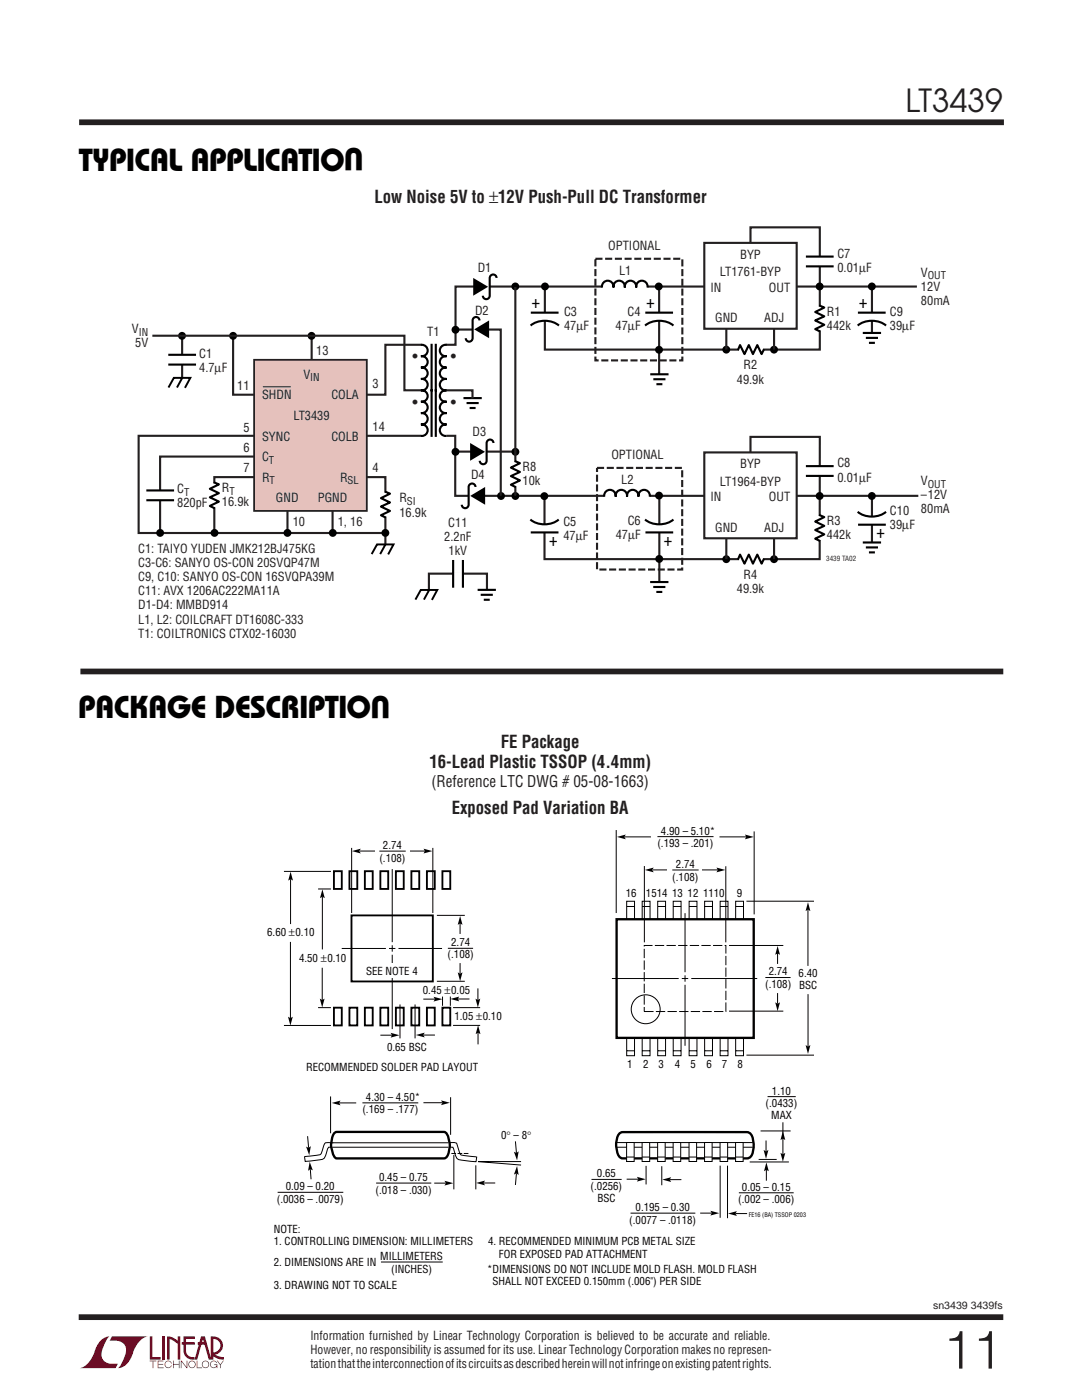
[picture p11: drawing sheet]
<svg xmlns="http://www.w3.org/2000/svg" width="216mm" height="279mm" viewBox="0 0 216 279" stroke-linecap="round" stroke-linejoin="round" font-family="sans-serif">
<path d="M15.8 24.4h184.5M15.7 262.9h184.5" fill="none" stroke="#231f20" stroke-width="1.1" stroke-linecap="butt"/>
<g fill="#900126">
<path d="M29.9 266.7h.5v4.1h1.7v.5h-2.2z"/>
<path d="M20.4 267.3l.4-.3 1.1-.3a5.2 5.2 0 0 0-1.6 4.2 2.65 2.65 0 0 0 3.2 1.3l-.4 .8h-7.2a5 5 0 0 0 3.2-3.8l.3-.8z"/>
<path d="M22.3 266.7h7.2a5 5 0 0 0-3.2 3.9 3.3 3.3 0 0 1-2.8 2.4 5.2 5.2 0 0 0 1.6-4.2 2.65 2.65 0 0 0-3.2-1.2z"/>
<path d="M32.4 266.7h.5v4.6h-.5z"/>
<path d="M33.3 266.7l1.1 .2 1.1 .7v-.9h.5v4.6h-.5v-3.1l-1.6-1v4.1h-.6z"/>
<path d="M29.9 271.6h1.3v.1h-.6v1.3h-.1v-1.3h-.6z"/>
<path d="M31.5 271.6h1.1v.1h-1v.5h1v.1h-1v.6h1.1v.1h-1.2z"/>
<path d="M34.5 271.6h.2v.6h1v-.6h.1v1.4h-.1v-.7h-1v.7h-.2z"/>
<path d="M36.1 271.6h.1l1 1.2v-1.2h.2v1.4h-.2l-1-1.3v1.3h-.1z"/>
<path d="M39.3 271.6h.1v1.3h.9v.1h-1z"/>
<path d="M43.3 271.6h.1l.6 .7 .5-.7h.2l-.7 .8v.6h-.1v-.6z"/>
<path d="M36.6 266.7h2.3v.5h-1.8v.7h1.8v.5h-1.8v1.2a1.35 1.35 0 0 0 1.7 1.2v.5l1.3-4.6h.8l1.2 4.2v-4.2a1.88 1.88 0 0 1 2.3 1.4 1.88 1.88 0 0 1-1.4 2.3l.7 .3 1 .1v.5h-.4a3.4 3.4 0 0 1-1.9-.7v-.7a1.37 1.37 0 0 0 1.6-1.2 1.37 1.37 0 0 0-1.4-1.5v4.1h-.9l-.9-2.9h-1.3v-.5h1.2l-.2-.7-1.2 4.1a2.1 2.1 0 0 1-2.6-1.3l-.1-1.6h-.3v-.5h.3z"/>
<path d="M37.8 271.8a.74 .74 0 0 1 1.1 .1 .74 .74 0 0 1-.4 1.1 .74 .74 0 0 1-.9-.7h.1a.6 .6 0 0 0 .9 .5 .6 .6 0 0 0 .1-1 .6 .6 0 0 0-.9 .3l-.1 .2h-.1z"/>
<path d="M40.5 271.8a.74 .74 0 0 1 1.1 .1 .74 .74 0 0 1-.4 1.1 .74 .74 0 0 1-.9-.7h.1a.6 .6 0 0 0 .9 .5 .6 .6 0 0 0 .1-1 .6 .6 0 0 0-.9 .3l-.1 .2h-.1z"/>
<path d="M42.1 271.8a.73 .73 0 0 1 1.2 .2h-.1a.6 .6 0 0 0-1-.2 .6 .6 0 0 0 .1 1 .6 .6 0 0 0 .9-.4h-.5v-.1h.7v.7h-.2v-.3a.74 .74 0 0 1-1 .2 .74 .74 0 0 1-.1-1.1z"/>
<path d="M33 271.8a.73 .73 0 0 1 1.3 .3h-.2a.6 .6 0 0 0-.9-.3 .6 .6 0 0 0 0 1 .6 .6 0 0 0 .9-.3h.2a.74 .74 0 0 1-1.1 .4 .74 .74 0 0 1-.2-1.1z"/>
</g>
<path d="M16 134h184.2" fill="none" stroke="#231f20" stroke-width="1.1" stroke-linecap="butt"/>
<g fill="none" stroke="#231f20" stroke-width=".42">
<path d="M131.5 57.2v18.5M149.8 50.7v-5.3h13.8v24.4h-54.9v-12.5M183 57.2h-92.1v11.6h-2M36.3 67.1v8.3M46.5 67.2v11.6h30.4v-10h7.2M62.2 67.1v6.4M90.8 65.8h9.1v33.1M51.9 91.1h-20v15.1M84 87h-56.3v19.4h49.1M89.1 87h1.7v12h92.4M90.8 90.1h12M42.8 106.4v-11.2h34.1v13.4"/>
<path d="M57.4 101v5.3M66.4 101v5.3M85.6 117.7v-3.2h11.6v4.2"/>
</g>
<path d="M95.5 57.2h2.2M36.4 70.8v2M42.8 96.4v4.9M93.6 99h2.2M94.9 90.2h2.2" fill="none" stroke="#fff" stroke-width=".71" stroke-linecap="butt"/>
<g fill="#000">
<path d="M94.4 55.5l3 1.7-3 1.8zM93.8 99l3-1.8v3.5zM93.8 88.4l3 1.8-3 1.8z"/>
<circle cx="36.3" cy="67" r=".79"/>
<circle cx="46.5" cy="67" r=".79"/>
<circle cx="62.2" cy="67" r=".79"/>
<circle cx="90.9" cy="65.8" r=".79"/>
<circle cx="90.9" cy="90.2" r=".79"/>
<circle cx="100" cy="99" r=".79"/>
<circle cx="102.8" cy="99" r=".79"/>
<circle cx="102.8" cy="90.2" r=".79"/>
<circle cx="32" cy="106.4" r=".79"/>
<circle cx="42.8" cy="106.4" r=".79"/>
<circle cx="57.4" cy="106.4" r=".79"/>
<circle cx="66.4" cy="106.4" r=".79"/>
<circle cx="76.9" cy="106.4" r=".79"/>
</g>
<g fill="none" stroke="#000" stroke-width=".42">
<path d="M99.1 55.5a.69 .69 0 0 0-.7-.7 .69 .69 0 0 0-.7 .7v3.5a.69 .69 0 0 1-.7 .7 .69 .69 0 0 1-.7-.7M33.6 70.8h5.5M33.6 72.8h5.5M92.5 79.5h3.6M129.8 74.7h3.6M130.4 75.7h2.4M131 76.7h1.2M42.7 96.2l1 .5-1.8 .9 1.8 .8-1.8 .8 1.8 .9-1.8 .9 1 .5M93.1 80.4h2.4M93.7 81.4h1.2M94.9 97.2a.69 .69 0 0 0-.7-.7 .69 .69 0 0 0-.7 .7v3.5a.69 .69 0 0 1-.7 .7 .69 .69 0 0 1-.7-.7M98.5 88.4a.69 .69 0 0 0-.7-.7 .69 .69 0 0 0-.7 .7v3.6a.69 .69 0 0 1-.7 .6 .69 .69 0 0 1-.7-.6"/>
<path d="M95.3 117.7h3.7M95.9 118.7h2.4M96.5 119.7h1.2"/>
</g>
<path d="M94.3 79.5v2.2M131.6 74.7v2.2M97.1 117.7v2.3" fill="none" stroke="#fff" stroke-width=".97" stroke-linecap="butt"/>
<path d="M50.7 71.8h22.5v30.2h-22.5z" fill="#e5c1bc"/>
<path d="M50.7 71.8h22.5v30.2h-22.5z" fill="none" stroke="#231f20" stroke-width=".35"/>
<path d="M163.6 51.2v2M94.3 65.7h2.3M32 97.9v1.9" fill="none" stroke="#fff" stroke-width=".71" stroke-linecap="butt"/>
<g fill="#000">
<path d="M94.6 65.7l3-1.8v3.6z"/>
<circle cx="102.8" cy="57.2" r=".79"/>
<circle cx="108.7" cy="57.2" r=".79"/>
<circle cx="131.4" cy="57.2" r=".79"/>
<circle cx="163.6" cy="57.2" r=".79"/>
<circle cx="174" cy="57.2" r=".79"/>
<circle cx="131.5" cy="69.8" r=".79"/>
<circle cx="154.5" cy="69.8" r=".79"/>
</g>
<path d="M160.8 51.2h5.5M160.8 53.2h5.5M84 68.8a1.16 1.16 0 0 1 1.3 1.2 1.16 1.16 0 0 1-1.3 1.1 1.15 1.15 0 0 1 1.3 1.1 1.15 1.15 0 0 1-1.3 1.2 1.15 1.15 0 0 1 1.3 1.1 1.15 1.15 0 0 1-1.3 1.1 1.15 1.15 0 0 1 1.3 1.2 1.15 1.15 0 0 1-1.3 1.1 1.16 1.16 0 0 1 1.3 1.1 1.16 1.16 0 0 1-1.3 1.2 1.15 1.15 0 0 1 1.3 1.1 1.15 1.15 0 0 1-1.3 1.1 1.15 1.15 0 0 1 1.3 1.2 1.15 1.15 0 0 1-1.3 1.1 1.16 1.16 0 0 1 1.3 1.2 1.16 1.16 0 0 1-1.3 1.1M86.1 68.6v18.6M87 68.6v18.6M89.1 68.8a1.16 1.16 0 0 0-1.3 1.2 1.16 1.16 0 0 0 1.3 1.1 1.15 1.15 0 0 0-1.3 1.1 1.15 1.15 0 0 0 1.3 1.2 1.15 1.15 0 0 0-1.3 1.1 1.15 1.15 0 0 0 1.3 1.1 1.15 1.15 0 0 0-1.3 1.2 1.15 1.15 0 0 0 1.3 1.1 1.16 1.16 0 0 0-1.3 1.1 1.16 1.16 0 0 0 1.3 1.2 1.15 1.15 0 0 0-1.3 1.1 1.15 1.15 0 0 0 1.3 1.1 1.15 1.15 0 0 0-1.3 1.2 1.15 1.15 0 0 0 1.3 1.1 1.16 1.16 0 0 0-1.3 1.2 1.16 1.16 0 0 0 1.3 1.1M95.7 63.9a.69 .69 0 0 0-.7-.6 .69 .69 0 0 0-.7 .6v3.6a.69 .69 0 0 1-.7 .7 .69 .69 0 0 1-.7-.7M172.2 66.4h3.6M172.8 67.4h2.4M173.4 68.4h1.2M29.2 97.9h5.5M29.2 99.8h5.5" fill="none" stroke="#000" stroke-width=".42"/>
<path d="M174 57.2v10.4M30.4 67h50.3v10.9h3.3M89.1 77.9h5.2v1.7" fill="none" stroke="#231f20" stroke-width=".42"/>
<path d="M174 66.5v2.2" fill="none" stroke="#fff" stroke-width=".97" stroke-linecap="butt"/>
<path d="M52.4 77.2h5.6" fill="none" stroke="#231f20" stroke-width=".2"/>
<path d="M140.5 48.5h18.5v17.1h-18.5z" fill="#fff" stroke="#231f20" stroke-width=".42"/>
<path d="M102.8 57.3v41.6M144.9 65.7v4.1M154.5 65.7v4.1M149.8 92.5v-5.3h13.8v24.4h-55v-12.6M174 99v10.4" fill="none" stroke="#231f20" stroke-width=".42"/>
<g fill="#000">
<circle cx="144.9" cy="69.8" r=".79"/>
<circle cx="163.6" cy="99" r=".79"/>
<circle cx="174" cy="99" r=".79"/>
<circle cx="154.5" cy="111.6" r=".79"/>
</g>
<path d="M147.4 69.8h4.9M163.6 61.2v4.8M76.9 98.3v4.8M102.8 92.2v4.8M163.6 93.1v1.9M90.4 114.5h2" fill="none" stroke="#fff" stroke-width=".71" stroke-linecap="butt"/>
<path d="M152.4 69.7l-.4 1-.9-1.8-.9 1.8-.8-1.8-.8 1.8-.9-1.8-.5 1M163.4 61l1.1 .4-1.8 .9 1.8 .8-1.8 .9 1.8 .8-1.8 .9 .9 .5M76.8 98.1l1 .4-1.8 .9 1.8 .9-1.8 .8 1.8 .9-1.8 .8 1 .5M102.7 92l1 .4-1.8 .9 1.8 .9-1.8 .8 1.8 .9-1.8 .8 1 .5M160.8 93h5.5M160.8 95h5.5M90.4 111.8v5.5M92.4 111.8v5.5M172.2 108.3h3.6M172.8 109.3h2.4M173.4 110.2h1.2" fill="none" stroke="#000" stroke-width=".42"/>
<path d="M174 108.3v2.2" fill="none" stroke="#fff" stroke-width=".97" stroke-linecap="butt"/>
<path d="M140.5 90.3h18.5v17.1h-18.5z" fill="#fff" stroke="#231f20" stroke-width=".42"/>
<path d="M131.6 99v17.8M144.9 107.5v4.1M154.5 107.5v4.1" fill="none" stroke="#231f20" stroke-width=".42"/>
<g fill="#000">
<path d="M61.1 228.8l.5 .3 .4-.4-.3 1.8zM61.8 231.9l.6 1.7-.5-.3-.4 .4zM66.2 220.1l1.7-.5-.2 .5 .2 .5zM88 219.6l1.7 .5-1.7 .5 .3-.5zM88.7 235.6l1.7 .5-1.7 .5 .3-.5zM102.5 229.9l.5 .2 .5-.3-.3 1.7zM103.2 232.7l.3 1.8-.5-.3-.5 .2z"/>
<circle cx="108.6" cy="99" r=".79"/>
<circle cx="131.5" cy="98.9" r=".79"/>
<circle cx="131.5" cy="111.5" r=".79"/>
<circle cx="144.9" cy="111.6" r=".79"/>
</g>
<path d="M147.4 111.6h4.9M163.6 103v4.8" fill="none" stroke="#fff" stroke-width=".71" stroke-linecap="butt"/>
<g fill="none" stroke="#000" stroke-width=".42">
<path d="M120.1 57.4a1.16 1.16 0 0 1 1.2-1.4 1.16 1.16 0 0 1 1.1 1.4 1.15 1.15 0 0 1 1.1-1.4 1.15 1.15 0 0 1 1.2 1.4 1.15 1.15 0 0 1 1.1-1.4 1.15 1.15 0 0 1 1.1 1.4 1.16 1.16 0 0 1 1.2-1.4 1.16 1.16 0 0 1 1.1 1.4M105.9 65a4.7 4.7 0 0 1 5.6 0M105.9 62.4h5.6M128.7 65a4.7 4.7 0 0 1 5.7 0M128.8 62.4h5.5M171.1 65a4.7 4.7 0 0 1 5.7 0M171.2 62.4h5.5M120.6 99.1a1.16 1.16 0 0 1 1.1-1.3 1.16 1.16 0 0 1 1.1 1.3 1.15 1.15 0 0 1 1.2-1.3 1.15 1.15 0 0 1 1.1 1.3 1.15 1.15 0 0 1 1.1-1.3 1.15 1.15 0 0 1 1.2 1.3 1.16 1.16 0 0 1 1.1-1.3 1.16 1.16 0 0 1 1.2 1.3M105.8 103.7a4.7 4.7 0 0 0 5.7 0M105.9 106.3h5.5M128.7 103.7a4.7 4.7 0 0 0 5.7 0M128.8 106.3h5.5"/>
<path d="M129.7 116.2h3.7M130.3 117.1h2.5M131 118.1h1.2M152.4 111.5l-.4 1-.9-1.8-.9 1.8-.8-1.8-.8 1.8-.9-1.8-.5 1M163.4 102.8l1.1 .4-1.8 .9 1.8 .8-1.8 .9 1.8 .8-1.8 .9 .9 .5M171.1 102.1a4.7 4.7 0 0 0 5.7 0M171.2 104.7h5.6"/>
</g>
<path d="M33.6 77.3l1.1-1.9h3.3l-1.1 2M36.3 75.5l-1 1.8M74.2 110.6l1-1.9h3.3l-1 1.9M76.9 108.7l-1 1.9M82.9 119.7l1.1-2h3.3l-1.1 2M85.6 117.8l-1 1.9" fill="none" stroke="#000" stroke-width=".39"/>
<path d="M120.2 57.2h9M108.7 62.4v1.6M131.5 62.4v1.6M174 62.4v1.6M120.6 98.9h9M108.7 104.6v1.6M131.6 104.6v1.6M174 103.1v1.6" fill="none" stroke="#fff" stroke-width="1.1" stroke-linecap="butt"/>
<path d="M118.8 51.6h17.4v20.3h-17.4zM119.1 93.4h17v20.3h-17z" fill="none" stroke="#231f20" stroke-width=".42" stroke-dasharray="1.4 .5" stroke-linecap="butt"/>
<path d="M131.6 116.2v2.2" fill="none" stroke="#fff" stroke-width=".97" stroke-linecap="butt"/>
<g fill="none" stroke="#000" stroke-width=".2">
<path d="M125 179.9h1.6v30.8h-1.6zM128.1 179.9h1.6v30.8h-1.6zM131.2 179.9h1.6v30.8h-1.6zM134.3 179.9h1.6v30.8h-1.6zM137.5 179.9h1.6v30.8h-1.6zM140.6 179.9h1.6v30.8h-1.6zM143.7 179.9h1.6v30.8h-1.6zM146.8 179.9h1.6v30.8h-1.6zM125.1 180.9h1.5M128.2 180.9h1.5M131.3 180.9h1.5M134.4 180.9h1.5"/>
<path d="M137.6 180.9h1.5M140.7 180.9h1.5M143.8 180.9h1.5M146.8 180.9h1.6M66 218.8v7.4M89.9 219v7.5M125.1 209.7h1.5M128.2 209.7h1.5M131.3 209.7h1.5M134.4 209.7h1.5M137.6 209.7h1.5M140.7 209.7h1.5"/>
<path d="M143.8 209.7h1.5M146.8 209.7h1.6M55.4 238h13.1M61.4 226.8l.2 2.3M61.9 233.3l.2 2M66.3 228.1h23.2M66.4 229h23.1M67.7 220.1h3.4M72.3 220.1h11.2M75.1 236.1h11M84.5 220.1h3.8M86.6 236.1h2.4"/>
<path d="M89.6 228.9l.8 .1 .2 .6a1.9 1.9 0 0 0 1.3 1.9l3.1 .3M89.6 228a1.64 1.64 0 0 1 1.5 .2l.4 1.3a1.05 1.05 0 0 0 1.4 1.1l2.2 .3M90.6 230.5v6.9M94.9 232.6v4.8M95.1 230.8l-.1 1.1M102.8 227.8l.3 2.3M103.1 234.2l-.3 2.3M104 231.8h-8.6l8.6 .7"/>
</g>
<path d="M66.7 226.1l.5-.2h21.4a2.12 2.12 0 0 1 1.1 2v.9a4.1 4.1 0 0 1-.7 2.2l-.4 .2h-21.4a2.61 2.61 0 0 1-1.1-2.4v-.4a4.3 4.3 0 0 1 .6-2.3z" fill="none" stroke="#000" stroke-width=".46"/>
<path d="M123 183.5h27.4v23.6h-27.4z" fill="#fff" stroke="#000" stroke-width=".46"/>
<g fill="none" stroke="#000" stroke-width=".2">
<path d="M123 165.7v16.5M124.6 167h5.3M130.3 173.6h13.2M131.2 167h11.2M143.6 167h5.5M148.9 179.9h13.5M150.5 165.9v16.6M89.4 189.3h5M91.8 184.1v2.3M91.8 192.2v2.1M152.7 195.1h5.1M155.2 190v2.4"/>
<path d="M155.2 198.2v2.1M161.2 181.5v11.3M161.2 198.4v10.4M148.9 210.6h13.5M153.2 218.9h5.6M96.5 236.1h2.3M118 235.4h6M123.1 228h27.1M123.1 229h27.1M125 235.3h2.4M128.9 232.7v3.7M132.1 232.7v3.8"/>
<path d="M133.6 235.4h2.4M143.7 232.6v10.4M145.2 232.6v10.5M147.4 238h11M149.6 231.9h7.8M151.4 231.4h3.6M151.8 225.7h6M152.9 227.6v2.2M152.9 233.5v2.1M156.2 224v6.4M125.8 242.1h12.9M139.7 242.1h2.3"/>
<path d="M146.8 242.2h2.3"/>
<circle cx="128.8" cy="201.4" r="2.89"/>
</g>
<g fill="#000">
<path d="M123.1 167l1.8-.5-.3 .5 .3 .5zM128.7 173.6l1.7-.5-.2 .5 .2 .5zM143 173.1l1.7 .5-1.7 .5 .2-.5zM148.6 166.5l1.8 .5-1.8 .5 .3-.5zM91.3 194.1l.5 .2 .5-.2-.5 1.7zM91.8 182.8l.5 1.8-.5-.3-.5 .3zM155.2 188.8l.4 1.8-.4-.3-.5 .3zM161.2 180.1l.5 1.7-.5-.3-.5 .3zM154.7 200l.5 .3 .4-.3-.4 1.8zM160.7 208.6l.5 .3 .5-.3-.5 1.7zM95 236.1l1.8-.5-.3 .5 .3 .5zM127.1 234.9l1.7 .4-1.7 .5 .3-.5z"/>
<path d="M132.2 235.4l1.7-.5-.3 .5 .3 .5zM152.4 229.5l.4 .3 .5-.3-.4 1.7zM152.9 232l.5 1.7-.5-.2-.5 .2zM156.2 225.8l.5 1.7-.5-.3-.5 .3zM155.7 230.1l.5 .3 .5-.3-.5 1.7zM141.8 241.6l1.7 .5-1.7 .5 .2-.5zM145.3 242.2l1.7-.5-.2 .5 .2 .5z"/>
</g>
<path d="M123.7 226.1a8.3 8.3 0 0 1 3.3-.2h20.6a2.33 2.33 0 0 1 2.3 .6 5 5 0 0 1 0 4.2 2.42 2.42 0 0 1-2.3 .5h-22a2.02 2.02 0 0 1-2.2-.6 4.4 4.4 0 0 1 .3-4.5z" fill="none" stroke="#000" stroke-width=".46"/>
<path d="M125 228h1.5v3.8h-1.5z" fill="#fff" stroke="#000" stroke-width=".2"/>
<path d="M125 230.9h1.5" fill="none" stroke="#000" stroke-width=".2"/>
<path d="M128.1 228h1.5v3.8h-1.5z" fill="#fff" stroke="#000" stroke-width=".2"/>
<path d="M128.1 230.9h1.5" fill="none" stroke="#000" stroke-width=".2"/>
<path d="M131.2 228h1.5v3.8h-1.5z" fill="#fff" stroke="#000" stroke-width=".2"/>
<path d="M131.2 230.9h1.5" fill="none" stroke="#000" stroke-width=".2"/>
<path d="M134.3 228h1.5v3.8h-1.5z" fill="#fff" stroke="#000" stroke-width=".2"/>
<path d="M134.3 230.9h1.5" fill="none" stroke="#000" stroke-width=".2"/>
<path d="M137.5 228h1.5v3.8h-1.5z" fill="#fff" stroke="#000" stroke-width=".2"/>
<path d="M137.5 230.9h1.5" fill="none" stroke="#000" stroke-width=".2"/>
<path d="M140.6 228h1.5v3.8h-1.5z" fill="#fff" stroke="#000" stroke-width=".2"/>
<path d="M140.6 230.9h1.5" fill="none" stroke="#000" stroke-width=".2"/>
<path d="M143.7 228h1.5v3.8h-1.5z" fill="#fff" stroke="#000" stroke-width=".2"/>
<path d="M143.7 230.9h1.5" fill="none" stroke="#000" stroke-width=".2"/>
<path d="M146.8 228h1.5v3.8h-1.5z" fill="#fff" stroke="#000" stroke-width=".2"/>
<g fill="none" stroke="#000" stroke-width=".2">
<path d="M56.7 173.9h9.3M58 175.5v8.9M63.5 177.4h2.5M64.3 179v10.5M70.2 169.2v13M78.3 173.4v32M128.6 172.8v15.3M144.8 172.9v15.2M58 188v15.2M64.3 193.1v6.5M68.2 189.3h20M84.5 199.4h2.3"/>
<path d="M88.3 198.9v1.8M89.9 198.9v1.8M91.4 199.4h2.3M95.4 197.3v2.3M122.1 195.3h29M136.7 182.2v26.5M145.5 188.7h10.8M56.7 204.7h9.3M63.5 201.1h2.5M75.9 206.6h2.3M79.8 200.5v6.7M82.8 200.5v6.7"/>
<path d="M84.5 206.6h2.3M90.4 201.1h5.4M90.4 204.6h5.4M95.4 206.1v2.3M145.5 201.8h10.8M60.8 230.8l.1 1.1M66.4 229h-.9l-.2 .6a1.91 1.91 0 0 1-1.3 1.8l-3.1 .4M66.5 228.1l-1.5-.1a1.88 1.88 0 0 0-.7 1.5 1.06 1.06 0 0 1-1.3 1.1l-2.2 .2M146.8 230.9h1.5M76 251.9h12.3"/>
</g>
<path d="M90.1 230.2h3.6" fill="none" stroke="#000" stroke-width=".2" stroke-dasharray=".9 .3" stroke-linecap="butt"/>
<path d="M58 174l.5 1.7-.5-.2-.5 .2zM64.3 177.5l.5 1.7-.5-.2-.4 .2zM63.8 199.3l.5 .3 .5-.3-.5 1.7zM86.5 198.9l1.7 .5-1.7 .5 .3-.5zM89.9 199.4l1.7-.5-.2 .5 .2 .4zM94.9 199.3l.5 .3 .4-.3-.4 1.7zM57.5 202.9l.4 .3 .5-.3-.4 1.7zM77.9 206.1l1.8 .5-1.8 .5 .3-.5zM83 206.6l1.7-.5-.2 .5 .2 .4zM95.4 204.6l.5 1.8-.5-.3-.5 .3z" fill="#000"/>
<g fill="none" stroke="#000" stroke-width=".37">
<path d="M66.6 173.9h1.6v3.5h-1.6zM69.7 173.9h1.6v3.5h-1.6zM72.8 173.9h1.6v3.5h-1.6zM75.9 173.9h1.6v3.5h-1.6zM79 173.9h1.6v3.5h-1.6zM82.1 173.9h1.6v3.5h-1.6zM85.2 173.9h1.6v3.5h-1.6zM88.3 173.9h1.5v3.5h-1.5zM70.1 182.7h16.3v13.2h-16.3zM66.6 201.1h1.6v3.5h-1.6zM69.7 201.1h1.6v3.5h-1.6zM72.8 201.1h1.6v3.5h-1.6z"/>
<path d="M75.9 201.1h1.6v3.5h-1.6zM79 201.1h1.6v3.5h-1.6zM82.1 201.1h1.6v3.5h-1.6zM85.2 201.1h1.6v3.5h-1.6zM88.3 201.1h1.5v3.5h-1.5z"/>
</g>
<path d="M128.6 188.7h16.2v13.2h-16.2z" fill="none" stroke="#000" stroke-width=".2" stroke-dasharray="1.9 .5" stroke-linecap="butt"/>
<path d="M77.3 188.3h1.9v1.9h-1.9zM135.7 194.3h1.9v1.9h-1.9z" fill="none" stroke="#fff" stroke-width=".62" stroke-linecap="butt"/>
<path d="M133.2 173h6.9v1.3h-6.9z" fill="#fff"/>
<path d="M71.8 169.8h13.2M134.1 173.6h5.3" fill="none" stroke="#000" stroke-width=".2"/>
<path d="M70.2 169.8l1.8-.4-.3 .4 .3 .5zM84.5 169.4l1.8 .5-1.8 .4 .3-.4z" fill="#000"/>
<path d="M74.8 169.3h6.9v1.3h-6.9z" fill="#fff"/>
<path d="M75.7 169.9h5.3" fill="none" stroke="#000" stroke-width=".2"/>
<path d="M77.7 192.3h1v2.8h-1z" fill="#fff"/>
<path d="M86.4 169.2v13M87.2 182.7h5.5M87.2 195.8h5.5" fill="none" stroke="#000" stroke-width=".2"/>
<text font-size="10.6" fill="#231f20" x="188.2" y="273.1">11</text>
<g font-size="6.4">
<text x="72.5" y="29.6" transform="rotate(-180 72.5 29.6)">U</text>
<text x="15.7" y="34">TYPICAL APPLICATIO</text>
</g>
<text font-size="6.3" fill="#231f20" x="180.7" y="22.4">LT3439</text>
<g font-size="6.3">
<text x="15.6" y="143.3">PACKAGE DESCRIPTIO</text>
<text x="77.8" y="138.9" transform="rotate(-180 77.8 138.9)">U</text>
</g>
<g font-size="3.5" fill="#231f20">
<text x="74.7" y="40.5">Low Noise 5V to ±12V Push-Pull DC Transformer</text>
<text x="99.9" y="149.4">FE Package</text>
<text x="85.7" y="153.2">16-Lead Plastic TSSOP (4.4mm)</text>
<text x="90.1" y="162.4">Exposed Pad Variation BA</text>
</g>
<g font-size="3.5">
<text x="106.1" y="61.5">+</text>
<text x="128.9" y="61.5">+</text>
<text x="171.3" y="61.5">+</text>
<text x="111.3" y="107.1" transform="rotate(-180 111.3 107.1)">+</text>
<text x="134.2" y="107.1" transform="rotate(-180 134.2 107.1)">+</text>
<text x="176.6" y="105.6" transform="rotate(-180 176.6 105.6)">+</text>
</g>
<g font-size="3.2" fill="#231f20">
<text x="82.3" y="72.2">•</text>
<text x="90" y="72.2">•</text>
<text x="82.3" y="81.4">•</text>
<text x="90" y="81.4">•</text>
<text x="86.1" y="157.1">(Reference LTC DWG # 05-08-1663)</text>
</g>
<g font-size="2.5" fill="#231f20">
<text x="121.4" y="50">OPTIONAL</text>
<text x="147.7" y="51.7">BYP</text>
<text x="167.1" y="51.5">C7</text>
<text x="95.3" y="54.2">D1</text>
<text x="123.5" y="54.9">L1</text>
<text x="141.8" y="58.2">IN</text>
<text x="143.7" y="55.1">LT1761-BYP</text>
<text x="153.4" y="58.2">OUT</text>
<text x="167.1" y="54.3">0.01µF</text>
<text x="183.8" y="58">12V</text>
<text x="183.8" y="55.2">V</text>
<text x="94.8" y="62.8">D2</text>
<text x="112.6" y="63.1">C3</text>
<text x="112.6" y="65.9">47µF</text>
<text x="122.8" y="65.9">47µF</text>
<text x="125.2" y="63.1">C4</text>
<text x="142.7" y="64.3">GND</text>
<text x="152.5" y="64.3">ADJ</text>
<text x="165" y="63">R1</text>
<text x="165" y="65.8">442k</text>
<text x="177.6" y="63">C9</text>
<text x="177.6" y="65.8">39µF</text>
<text x="183.8" y="60.8">80mA</text>
<text x="26.3" y="66.5">V</text>
<text x="27" y="69.3">5V</text>
<text x="39.7" y="71.5">C1</text>
<text x="63.1" y="70.8">13</text>
<text x="85.3" y="67.1">T1</text>
<text x="39.7" y="74.3">4.7µF</text>
<text x="47.3" y="77.9">11</text>
<text x="60.5" y="75.6">V</text>
<text x="74.3" y="77.5">3</text>
<text x="147" y="76.6">49.9k</text>
<text x="148.4" y="73.7">R2</text>
<text x="52.3" y="79.7">SHDN</text>
<text x="58.6" y="83.8">LT3439</text>
<text x="66.1" y="79.7">COLA</text>
<text x="48.6" y="86.2">5</text>
<text x="52.3" y="87.9">SYNC</text>
<text x="66.1" y="87.9">COLB</text>
<text x="74.3" y="85.9">14</text>
<text x="94.3" y="87">D3</text>
<text x="48.6" y="94.1">7</text>
<text x="48.6" y="90.2">6</text>
<text x="52.3" y="92">C</text>
<text x="74.3" y="94.1">4</text>
<text x="94" y="95.7">D4</text>
<text x="104.3" y="94">R8</text>
<text x="122" y="91.6">OPTIONAL</text>
<text x="147.7" y="93.5">BYP</text>
<text x="167.1" y="93.3">C8</text>
<text x="35.4" y="98.4">C</text>
<text x="35.4" y="101.3">820pF</text>
<text x="44.3" y="98.2">R</text>
<text x="44.3" y="101">16.9k</text>
<text x="52.3" y="96.1">R</text>
<text x="55.1" y="100.3">GND</text>
<text x="63.4" y="100.3">PGND</text>
<text x="67.9" y="96.1">R</text>
<text x="79.7" y="100.3">R</text>
<text x="104.3" y="96.9">10k</text>
<text x="124" y="96.6">L2</text>
<text x="141.8" y="100">IN</text>
<text x="143.7" y="96.9">LT1964-BYP</text>
<text x="153.4" y="100">OUT</text>
<text x="167.1" y="96.1">0.01µF</text>
<text x="183.8" y="96.8">V</text>
<text x="183.8" y="99.6">–12V</text>
<text x="58.4" y="104.9">10</text>
<text x="67.4" y="104.9">1, 16</text>
<text x="79.7" y="103.1">16.9k</text>
<text x="89.4" y="105.2">C11</text>
<text x="112.4" y="104.9">C5</text>
<text x="112.4" y="107.7">47µF</text>
<text x="122.9" y="107.6">47µF</text>
<text x="125.3" y="104.8">C6</text>
<text x="142.7" y="106.1">GND</text>
<text x="152.5" y="106.1">ADJ</text>
<text x="165" y="104.8">R3</text>
<text x="165" y="107.6">442k</text>
<text x="177.6" y="102.8">C10</text>
<text x="177.6" y="105.6">39µF</text>
<text x="183.8" y="102.4">80mA</text>
<text x="27.6" y="110.3">C1: TAIYO YUDEN JMK212BJ475KG</text>
<text x="27.6" y="113.1">C3-C6: SANYO OS-CON 20SVQP47M</text>
<text x="88.7" y="108">2.2nF</text>
<text x="89.5" y="110.8">1kV</text>
<text x="27.6" y="116">C9, C10: SANYO OS-CON 16SVQPA39M</text>
<text x="27.6" y="118.8">C11: AVX 1206AC222MA11A</text>
<text x="147" y="118.4">49.9k</text>
<text x="148.4" y="115.5">R4</text>
<text x="27.6" y="121.6">D1-D4: MMBD914</text>
<text x="27.6" y="124.4">L1, L2: COILCRAFT DT1608C-333</text>
<text x="27.6" y="127.3">T1: COILTRONICS CTX02-16030</text>
<text x="61.9" y="267.3">Information furnished by Linear Technology Corporation is believed to be accurate and reliable.</text>
<text x="61.9" y="270.1">However, no responsibility is assumed for its use. Linear Technology Corporation makes no represen-</text>
<text x="61.9" y="273">tation that the interconnection of its circuits as described herein will not infringe on existing patent rights.</text>
</g>
<g font-size="2.2">
<text x="131.9" y="166.6">4.90 – 5.10*</text>
<text x="75.7" y="172">(.108)</text>
<text x="76.4" y="169.5">2.74</text>
<text x="131.2" y="169.1">(.193 – .201)</text>
<text x="134.9" y="173.2">2.74</text>
<text x="124.9" y="179">16</text>
<text x="128.9" y="179">1514 13 12 1110</text>
<text x="134.1" y="175.7">(.108)</text>
<text x="147" y="179">9</text>
<text x="53.3" y="186.9">6.60 ±0.10</text>
<text x="59.7" y="191.9">4.50 ±0.10</text>
<text x="89.3" y="191.3">(.108)</text>
<text x="90" y="188.8">2.74</text>
<text x="73" y="194.5">SEE NOTE 4</text>
<text x="152.7" y="197.1">(.108)</text>
<text x="153.4" y="194.6">2.74</text>
<text x="159.4" y="195">6.40</text>
<text x="159.5" y="197.5">BSC</text>
<text x="84.4" y="198.4">0.45 ±0.05</text>
<text x="90.7" y="203.7">1.05 ±0.10</text>
<text x="77.2" y="209.7">0.65 BSC</text>
<text x="61.1" y="213.7">RECOMMENDED SOLDER PAD LAYOUT</text>
<text x="125.2" y="213.2">1</text>
<text x="128.3" y="213.2">2</text>
<text x="131.4" y="213.2">3</text>
<text x="134.6" y="213.2">4</text>
<text x="137.8" y="213.1">5</text>
<text x="140.9" y="213.2">6</text>
<text x="144" y="213.1">7</text>
<text x="147.1" y="213.2">8</text>
<text x="73" y="219.7">4.30 – 4.50*</text>
<text x="152.8" y="220.9">(.0433)</text>
<text x="154" y="218.4">1.10</text>
<text x="72.3" y="222.2">(.169 – .177)</text>
<text x="100" y="227.4">0° – 8°</text>
<text x="153.9" y="223.4">MAX</text>
<text x="57" y="237.6">0.09 – 0.20</text>
<text x="74.9" y="238.2">(.018 – .030)</text>
<text x="75.7" y="235.7">0.45 – 0.75</text>
<text x="117.8" y="237.4">(.0256)</text>
<text x="119.1" y="234.9">0.65</text>
<text x="119.2" y="239.9">BSC</text>
<text x="148" y="237.7">0.05 – 0.15</text>
<text x="55.2" y="240">(.0036 – .0079)</text>
<text x="125.6" y="244.2">(.0077 – .0118)</text>
<text x="126.8" y="241.7">0.195 – 0.30</text>
<text x="147.3" y="240.1">(.002 – .006)</text>
<text x="54.6" y="246.1">NOTE:</text>
<text x="54.6" y="248.5">1. CONTROLLING DIMENSION: MILLIMETERS</text>
<text x="75.9" y="251.5">MILLIMETERS</text>
<text x="97.4" y="248.5">4. RECOMMENDED MINIMUM PCB METAL SIZE</text>
<text x="99.6" y="251">FOR EXPOSED PAD ATTACHMENT</text>
<text x="54.6" y="252.7">2. DIMENSIONS ARE IN</text>
<text x="54.6" y="257.3">3. DRAWING NOT TO SCALE</text>
<text x="78" y="254">(INCHES)</text>
<text x="97.2" y="254.1">*DIMENSIONS DO NOT INCLUDE MOLD FLASH. MOLD FLASH</text>
<text x="98.3" y="256.5">SHALL NOT EXCEED 0.150mm (.006&quot;) PER SIDE</text>
</g>
<g font-size="2.1" fill="#231f20">
<text x="185.1" y="55.7">OUT</text>
<text x="27.7" y="67">IN</text>
<text x="61.9" y="76.1">IN</text>
<text x="53.7" y="92.6">T</text>
<text x="36.7" y="99">T</text>
<text x="45.8" y="98.7">T</text>
<text x="53.8" y="96.7">T</text>
<text x="69.4" y="96.7">SL</text>
<text x="81.2" y="100.8">SI</text>
<text x="185.1" y="97.3">OUT</text>
<text x="186.2" y="261.3">sn3439 3439fs</text>
</g>
<text font-size="1.4" fill="#231f20" x="164.8" y="111.9">3439 TA02</text>
<text font-size="1.2" x="149.4" y="242.8">FE16 (BA) TSSOP 0203</text>
</svg>
